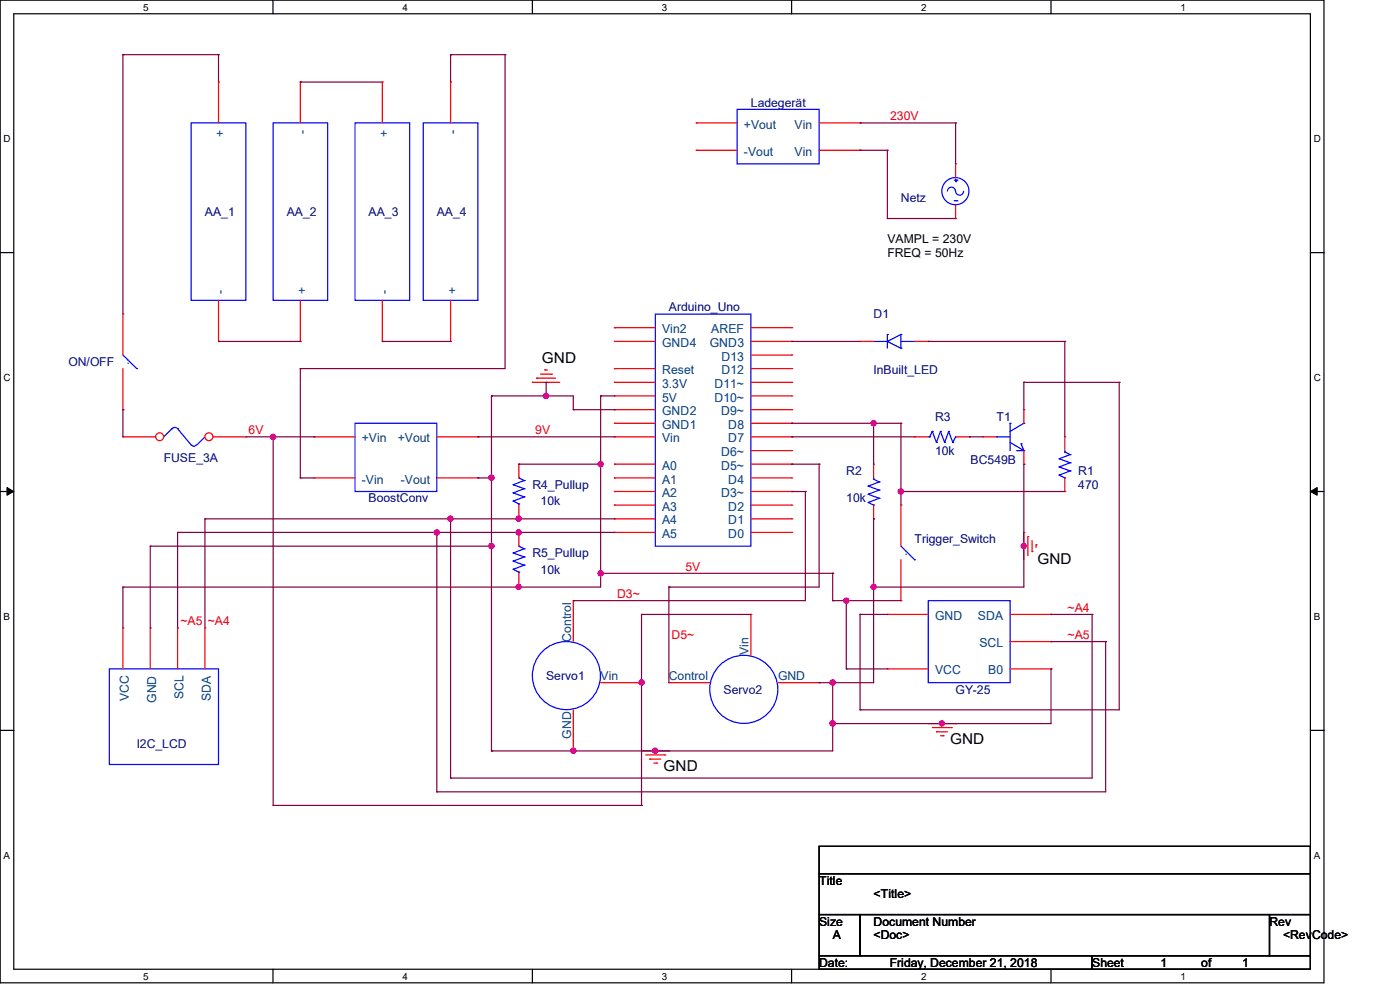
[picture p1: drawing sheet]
<svg xmlns="http://www.w3.org/2000/svg" width="297mm" height="210mm" viewBox="0 0 297 210" stroke-linecap="round" stroke-linejoin="round" font-family="sans-serif">
<path d="M0 0h280.9v208.5h-280.9zM2.9 2.9h275.1v202.7h-275.1z" fill="none" stroke="#000" stroke-width=".25"/>
<g fill="#fff">
<path d="M30.4 .3h1.1v2.4h-1.1z"/>
<path d="M30.4 205.9h1.1v2.3h-1.1z"/>
</g>
<path d="M57.9 0v2.9M57.9 205.6v2.9" fill="none" stroke="#000" stroke-width=".25"/>
<g fill="#fff">
<path d="M85.4 .3h1.1v2.4h-1.1z"/>
<path d="M85.4 205.9h1.1v2.3h-1.1z"/>
</g>
<path d="M112.9 0v2.9M112.9 205.6v2.9" fill="none" stroke="#000" stroke-width=".25"/>
<g fill="#fff">
<path d="M140.4 .3h1.2v2.4h-1.2z"/>
<path d="M140.4 205.9h1.2v2.3h-1.2z"/>
</g>
<path d="M167.9 0v2.9M167.9 205.6v2.9" fill="none" stroke="#000" stroke-width=".25"/>
<g fill="#fff">
<path d="M195.4 .3h1.2v2.4h-1.2z"/>
<path d="M195.4 205.9h1.2v2.3h-1.2z"/>
</g>
<path d="M223 0v2.9M223 205.6v2.9" fill="none" stroke="#000" stroke-width=".25"/>
<g fill="#fff">
<path d="M250.4 .3h1.2v2.4h-1.2z"/>
<path d="M250.4 205.9h1.2v2.3h-1.2z"/>
<path d="M.8 28.2h1.4v2.4h-1.4z"/>
<path d="M278.7 28.2h1.5v2.4h-1.5z"/>
<path d="M.8 78.9h1.4v2.3h-1.4z"/>
<path d="M278.7 78.9h1.5v2.3h-1.5z"/>
</g>
<path d="M0 53.6h2.9M278 53.6h2.9" fill="none" stroke="#000" stroke-width=".25"/>
<g fill="#fff">
<path d="M.8 129.6h1.3v2.3h-1.3z"/>
<path d="M278.7 129.6h1.4v2.3h-1.4z"/>
</g>
<path d="M0 104.3h2.9M278 104.3h2.9" fill="none" stroke="#000" stroke-width=".25"/>
<path d="M1.5 103.4l1.4 .9-1.4 .8zM278 104.3l1.4-.9v1.7z" fill="#000" stroke="#000" stroke-width=".21"/>
<g fill="#fff">
<path d="M.8 180.3h1.3v2.3h-1.3z"/>
<path d="M278.7 180.3h1.4v2.3h-1.4z"/>
</g>
<path d="M0 154.9h2.9M278 154.9h2.9M173.8 179.5h104.2v5.8h-104.2zM173.8 185.3h104.2v8.7h-104.2zM173.8 194h8.7v8.7h-8.7zM182.5 194h86.8v8.7h-86.8zM269.3 194h8.7v8.7h-8.7zM173.8 202.7h57.9v2.9h-57.9zM231.7 202.7h46.3v2.9h-46.3z" fill="none" stroke="#000" stroke-width=".25"/>
<g fill="none" stroke="#f00" stroke-width=".25">
<path d="M46.4 17.4h.1M46.4 17.4v8.7M95.6 17.4h.1M95.6 17.4v8.7M147.7 26.1h.1M147.7 31.9h.1M147.7 26.1h8.7M147.7 31.9h8.7M173.8 26.1h8.7M173.8 31.9h8.7M182.5 26.1h.1M182.5 31.9h.1"/>
<path d="M202.7 34.8h.1M202.7 34.8v2.9M202.7 46.4h.1M202.7 43.5v2.9M46.4 72.4h.1M46.4 63.7v8.7M95.6 72.4h.1M95.6 63.7v8.7M114.7 79.4h2.3M115.6 78.5h.1M115.6 78.5h.5M117 79.4h.1"/>
<path d="M130.3 78.2h.1M130.3 69.5h.1M130.3 72.4h.1M130.3 72.4h8.7M130.3 78.2h8.7M130.3 69.5h8.7M159.3 72.4h8.7M159.3 78.2h8.7M159.3 75.3h8.7M159.3 69.5h8.7M168 78.2h.1M168 75.3h.1"/>
<path d="M168 72.4h.1M168 69.5h.1M182.5 72.4h.1M182.5 72.4h2.8M194 72.4h2.9M196.9 72.4h.1M66.6 92.7h.1M66.6 92.7h8.7M92.7 92.7h8.7M101.4 92.7h.1M110.1 98.5h.1M110.1 98.5v2.9"/>
<path d="M112.9 81.1h.1M112.9 81.1h5.8M113.8 80.2h.1M113.8 80.2h4.1M130.3 92.7h.1M130.3 89.8h.1M130.3 84h.1M130.3 81.1h.1M130.3 86.9h.1M130.3 98.5h.1M130.3 81.1h8.7M130.3 92.7h8.7"/>
<path d="M130.3 89.8h8.7M130.3 84h8.7M130.3 86.9h8.7M130.3 98.5h8.7M159.3 81.1h8.7M159.3 92.7h8.7M159.3 89.8h8.7M159.3 84h8.7M159.3 86.9h8.7M159.3 98.5h8.7M159.3 95.6h8.7M168 98.5h.1"/>
<path d="M168 95.6h.1M168 92.7h.1M168 89.8h.1M168 86.9h.1M168 84h.1M168 81.1h.1M194 92.7h.1M194 92.7h2.9M202.7 92.7h2.9M205.6 92.7h.1M208.5 92.7h.1M208.5 92.7h2.9"/>
<path d="M217.2 98.5h.1M217.2 86.9h.1M217.2 86.9v2.9M217.2 95.6v2.9M66.6 101.4h.1M66.6 101.4h8.7M92.7 101.4h8.7M101.4 101.4h.1M110.1 110.1h.1M110.1 112.9h.1M110.1 107.1v3M110.1 112.9v3"/>
<path d="M130.3 101.4h.1M130.3 104.3h.1M130.3 107.1h.1M130.3 110.1h.1M130.3 112.9h.1M130.3 112.9h8.7M130.3 110.1h8.7M130.3 107.1h8.7M130.3 104.3h8.7M130.3 101.4h8.7M159.3 112.9h8.7M159.3 110.1h8.7"/>
<path d="M159.3 107.1h8.7M159.3 104.3h8.7M159.3 101.4h8.7M168 112.9h.1M168 110.1h.1M168 107.1h.1M168 104.3h.1M168 101.4h.1M217.2 112.9h.1M217.2 112.9v5.8M218.1 113.8h.1M218.1 113.8v4.1"/>
<path d="M218.9 117h.1M218.9 114.7v2.3M219.8 115.6h.1M219.8 115.6v.5M110.1 124.5h.1M110.1 121.6v2.9M188.3 130.3h.1M188.3 130.3h8.6M214.3 130.3h8.7M214.3 136.1h8.7M223 136.1h.1M223 130.3h.1"/>
<path d="M136.1 159.3h5.8M141.9 159.3h.1M188.3 141.9h.1M188.3 141.9h8.6M196.9 153.5h5.8M197.8 154.3h4M198.7 155.2h.1M198.7 155.2h2.3M199.5 156.1h.6M200.1 156.1h.1M201.8 154.3h.1M202.7 153.5h.1"/>
<path d="M214.3 141.9h8.7M223 141.9h.1M137 160.1h4.1M137.8 161h.1M137.8 161h2.4M138.7 161.9h.6M139.3 161.9h.1M141.1 160.1h.1"/>
</g>
<g fill="none" stroke="#00f" stroke-width=".25">
<path d="M40.6 26.1h11.6v37.6h-11.6zM89.8 26.1h11.6v37.6h-11.6zM156.4 23.2h17.4v11.6h-17.4zM202.4 38.2h.6M202.7 38.5h.1M202.7 38v.5M203 38.2h.1M202.4 42.6h.6M203 42.6h.1M204.4 40.6a.87 .87 0 0 1-.8 .8 .87 .87 0 0 1-.9-.8 .85 .85 0 0 0-.9-.9 .85 .85 0 0 0-.8 .9M139 66.6h20.3v49.3h-20.3zM185.3 72.4h3"/>
<path d="M188.3 72.4h.1M188.3 71h.1M188.3 71v2.9M188.3 72.4l2.8 1.5M191.1 73.9h.1M191.1 71h.1M191.1 72.4h2.9M191.1 71l-2.8 1.4M191.1 71v2.9M194 72.4h.1M36.5 90.9l.6-.2 .6 .2M36.5 90.9h.1"/>
<path d="M36.5 90.9l-1.7 1.8M37.7 90.9h.1M37.7 90.9l2.9 3.5M41.6 94.4a.58 .58 0 0 1-1 0M43.5 92.7h.1M43.5 92.7l-1.8 1.7M75.3 89.8h17.4v14.5h-17.4zM196.9 92.7h.3M197.2 92.7h.1M197.8 91.5h.1M197.8 91.5l-.6 1.2M197.8 91.5l.9 2.4"/>
<path d="M198.7 93.9h.1M199.5 91.5h.1M199.5 91.5l-.8 2.4M199.5 91.5l.9 2.4M200.4 93.9h.1M201.3 91.5h.1M201.3 91.5l-.9 2.4M201.3 91.5l.8 2.4M202.1 93.9h.1M202.7 92.7h.1M202.7 92.7l-.6 1.2M211.4 92.7h.1"/>
<path d="M211.4 92.7h2.9M214.3 89.8h.1M214.3 89.8v5.8M214.3 93.9l2.9 1.7M215.7 95.6h.1M215.7 95.6h1.5M216.6 94.1h.1M216.6 94.1l.6 1.5M217.2 95.6h.1M217.2 89.8h.1M217.2 89.8l-2.9 1.7M108.9 106.3h.1"/>
<path d="M108.9 104.6h.1M108.9 102.8h.1M108.9 119h.1M108.9 117.3h.1M108.9 106.3l1.2 .6M108.9 104.6l2.3 .8M108.9 102.8l2.3 .9M108.9 119l2.3 .9M108.9 117.3l2.3 .9M110.1 101.4h.1M110.1 106.9h.1M110.1 115.9h.1"/>
<path d="M110.1 101.4l1.1 .5M110.1 106.9v.2M110.1 115.9l1.1 .5M111.2 105.4h.1M111.2 103.7h.1M111.2 101.9h.1M111.2 119.9h.1M111.2 118.2h.1M111.2 116.4h.1M111.2 105.4l-2.3 .9M111.2 103.7l-2.3 .9M111.2 101.9l-2.3 .9"/>
<path d="M111.2 119.9l-2.3 .9M111.2 118.2l-2.3 .8M111.2 116.4l-2.3 .9M108.9 120.8h.1M108.9 120.8l1.2 .6M110.1 121.4h.1M110.1 121.4v.2M196.9 127.4h17.4v17.4h-17.4z"/>
<circle cx="202.7" cy="40.6" r="2.88"/>
</g>
<circle cx="33.9" cy="92.7" r=".84" fill="#fff" stroke="#f00" stroke-width=".25"/>
<path d="M26.1 92.7h.1M26.1 92.7h6.9" fill="none" stroke="#f00" stroke-width=".25"/>
<circle cx="44.3" cy="92.7" r=".84" fill="#fff" stroke="#f00" stroke-width=".25"/>
<g fill="none" stroke="#f00" stroke-width=".25">
<path d="M63.7 17.4h.1M63.7 17.4v8.7M81.1 17.4h.1M81.1 17.4v8.7M26.1 66.6h.1M26.1 66.6v8.7M26.1 78.2v8.7M63.7 72.4h.1M63.7 63.7v8.7M81.1 72.4h.1M81.1 63.7v8.7M26.1 86.9h.1"/>
<path d="M45.2 92.7h7M52.2 92.7h.1M185.3 98.5h.1M185.3 98.5v2.9M225.9 92.7h.1M225.9 92.7v2.9M185.3 110.1h.1M185.3 107.1v3M191.1 107.1h.1M191.1 107.1v8.8M191.1 118.7v8.7M225.9 104.3h.1"/>
<path d="M225.9 101.4v2.9M26.1 133.2h.1M26.1 133.2v8.7M31.9 133.2h.1M31.9 133.2v8.7M37.7 133.2h.1M37.7 133.2v8.7M43.5 133.2h.1M43.5 133.2v8.7M121.6 127.4h.1M121.6 127.4v8.7M159.3 130.3h.1"/>
<path d="M159.3 130.3v8.7M191.1 127.4h.1M121.6 159.3h.1M121.6 150.6v8.7M127.4 144.8h8.7M136.1 144.8h.1M141.9 144.8h.1M141.9 144.8h8.7M165.1 144.8h8.7M173.8 144.8h.1"/>
</g>
<g fill="none" stroke="#00f" stroke-width=".25">
<path d="M58 26.1h11.5v37.6h-11.5zM75.3 26.1h11.6v37.6h-11.6zM26.1 75.3l2.9 2.9M29 78.2h.1M224.7 97.3h.1M224.7 99.1h.1M224.7 97.3l2.3 .9M224.7 99.1l2.3 .8M225.9 95.9h.1M225.9 95.9l1.1 .5M225.9 95.6v.3M227 96.4h.1"/>
<path d="M227 98.2h.1M227 99.9h.1M227 96.4l-2.3 .9M227 98.2l-2.3 .9M227 99.9l-2.3 .9M184.2 103.1h.1M184.2 104.9h.1M184.2 106.6h.1M184.2 103.1l2.3 .9M184.2 104.9l2.3 .8M184.2 106.6l1.1 .5M185.3 107.1h.1"/>
<path d="M185.3 101.6h.1M185.3 101.6l1.2 .6M185.3 101.4v.2M186.5 102.2h.1M186.5 104h.1M186.5 105.7h.1M186.5 102.2l-2.3 .9M186.5 104l-2.3 .9M186.5 105.7l-2.3 .9M191.1 115.9l2.9 2.8M194 118.7h.1M224.7 100.8h.1"/>
<path d="M224.7 100.8l1.2 .6M225.9 101.4h.1M23.2 141.9h23.2v20.3h-23.2z"/>
<circle cx="120.2" cy="143.3" r="7.2"/>
<circle cx="157.8" cy="146.2" r="7.2"/>
</g>
<g fill="none" stroke="#800040" stroke-width=".25">
<path d="M26.1 11.6h.1M26.1 11.6h20.3M26.1 11.6v55M46.4 11.6h.1M46.4 11.6v5.8M63.7 17.4h.1M63.7 17.4h17.4M95.6 11.6h.1M95.6 11.6h11.5M95.6 11.6v5.8M107.1 11.6h.1M107.1 11.6v66.6h-43.4"/>
<path d="M182.5 26.1h.1M182.5 31.9h.1M182.5 26.1h20.2M182.5 31.9h5.8M188.3 31.9h.1M188.3 31.9v14.5M202.7 26.1h.1M202.7 26.1v8.7M188.3 46.4h.1M188.3 46.4h14.4M46.4 72.4h.1M46.4 72.4h17.3"/>
<path d="M63.7 78.2h.1M63.7 78.2v23.2M81.1 72.4h.1M81.1 72.4h14.5M168 72.4h.1M168 72.4h14.5M196.9 72.4h.1M196.9 72.4h29M225.9 72.4h.1M225.9 72.4v20.3M26.1 86.9h.1M26.1 86.9v5.8"/>
<path d="M52.2 92.7h14.4M58 92.7h.1M58 92.7v78.2M66.6 92.7h.1M101.4 92.7h.1M101.4 92.7h28.9M104.3 84h.1M104.3 84v75.3M104.3 84h17.3v2.9M110.1 98.5h.1M110.1 98.5h17.3M115.9 84h.1"/>
<path d="M115.9 81.1h.1M115.9 81.1v2.9M121.6 86.9h.1M121.6 86.9h8.7M127.4 84h.1M127.4 98.5h.1M127.4 84h2.9M127.4 84v40.5h-101.3M130.3 86.9h.1M168 98.5h.1M168 89.8h.1M168 92.7h.1"/>
<path d="M168 92.7h26M168 98.5h5.8M168 89.8h23.1M173.8 98.5h.1M173.8 98.5v26h-31.9M185.3 89.8h.1M185.3 89.8v8.7M191.1 89.8h.1M191.1 89.8v17.3M205.6 92.7h.1M205.6 92.7h2.9M217.2 98.5h.1"/>
<path d="M217.2 81.1h.1M217.2 98.5v26h-31.9M217.2 81.1v5.8M217.2 81.1h20.2M237.4 81.1h.1M237.4 81.1v69.5h-54.9M31.9 115.9h.1M31.9 115.9v17.3M31.9 115.9h72.4M37.7 112.9h.1M37.7 112.9h92.6M37.7 112.9v20.3"/>
<path d="M43.5 110.1h.1M43.5 110.1h86.8M43.5 110.1v23.1M63.7 101.4h.1M63.7 101.4h2.9M92.7 112.9h.1M92.7 112.9v55.1M95.6 110.1h.1M95.6 110.1v55M101.4 101.4h.1M101.4 101.4h2.9M104.3 115.9h.1"/>
<path d="M110.1 110.1h.1M110.1 112.9h.1M168 104.3h.1M168 104.3h2.9M170.9 104.3h.1M170.9 104.3v23.1h-49.3M185.3 110.1h.1M185.3 110.1v34.7h-11.5M191.1 104.3h.1M191.1 104.3h34.8M217.2 115.9h.1M26.1 124.5h.1"/>
<path d="M26.1 124.5v8.7M110.1 124.5h.1M121.6 127.4h.1M127.4 121.6h.1M127.4 121.6h49.3M136.1 130.3h.1M136.1 130.3h23.2M136.1 130.3v40.6M141.9 124.5h.1M141.9 124.5v20.3M176.7 121.6h.1M176.7 127.4h.1"/>
<path d="M176.7 127.4h14.4M176.7 121.6v5.8M179.5 127.4h.1M179.5 127.4v14.5M182.5 130.3h.1M182.5 130.3h5.8M182.5 130.3v20.3M185.3 124.5h.1M223 130.3h.1M223 136.1h.1M223 130.3h8.7M223 136.1h11.6"/>
<path d="M231.7 130.3h.1M231.7 130.3v34.8h-136.1M234.6 136.1h.1M234.6 136.1v31.9h-141.9M104.3 159.3h.1M121.6 159.3h.1M136.1 144.8h.1M139 159.3h.1M173.8 144.8h.1M176.7 144.8h.1M176.7 153.5h.1M176.7 144.8v14.5h-72.4"/>
<path d="M179.5 141.9h.1M179.5 141.9h8.8M182.5 150.6h.1M199.8 153.5h.1M223 141.9h.1M223 141.9v11.6h-46.3M58 170.9h.1M58 170.9h78.1M92.7 168h.1M95.6 165.1h.1M136.1 170.9h.1"/>
</g>
<g fill="#f0f" stroke="#f0f" stroke-width=".25">
<circle cx="115.8" cy="84" r=".55"/>
<circle cx="104.3" cy="101.3" r=".56"/>
<circle cx="104.3" cy="115.8" r=".56"/>
<circle cx="121.6" cy="159.3" r=".55"/>
<circle cx="139" cy="159.3" r=".55"/>
<circle cx="179.5" cy="127.4" r=".55"/>
<circle cx="176.6" cy="144.8" r=".56"/>
<circle cx="110" cy="110" r=".55"/>
<circle cx="185.3" cy="89.8" r=".55"/>
<circle cx="110" cy="112.9" r=".55"/>
<circle cx="185.3" cy="124.5" r=".55"/>
<circle cx="217.2" cy="115.8" r=".55"/>
<circle cx="176.6" cy="153.5" r=".56"/>
<circle cx="199.8" cy="153.5" r=".55"/>
<circle cx="191.1" cy="104.2" r=".56"/>
<circle cx="127.4" cy="121.6" r=".55"/>
<circle cx="127.4" cy="98.5" r=".55"/>
<circle cx="136.1" cy="144.8" r=".55"/>
<circle cx="57.9" cy="92.7" r=".55"/>
<circle cx="95.5" cy="110" r=".55"/>
<circle cx="92.7" cy="112.9" r=".55"/>
<circle cx="110" cy="124.5" r=".55"/>
</g>
<g font-size="3.2">
<text x="115" y="77">GND</text>
<text x="220.1" y="119.5">GND</text>
<text x="201.6" y="157.8">GND</text>
<text x="140.8" y="163.6">GND</text>
</g>
<g font-size="2.6" fill="#000080">
<text x="159.3" y="22.6">Ladegerät</text>
<text x="43.5" y="45.8">AA_1</text>
<text x="60.8" y="45.8">AA_2</text>
<text x="78.2" y="45.8">AA_3</text>
<text x="92.7" y="45.8">AA_4</text>
<text x="191.1" y="42.9">Netz</text>
<text x="141.9" y="66">Arduino_Uno</text>
<text x="185.3" y="67.5">D1</text>
<text x="14.5" y="77.6">ON/OFF</text>
<text x="185.3" y="79.4">InBuilt_LED</text>
<text x="198.4" y="89.2">R3</text>
<text x="211.4" y="89.2">T1</text>
<text x="34.8" y="97.9">FUSE_3A</text>
<text x="179.5" y="100.8">R2</text>
<text x="198.4" y="96.5">10k</text>
<text x="205.9" y="98.5">BC549B</text>
<text x="228.8" y="100.8">R1</text>
<text x="78.2" y="106.6">BoostConv</text>
<text x="112.9" y="103.7">R4_Pullup</text>
<text x="114.7" y="107.2">10k</text>
<text x="179.5" y="106.6">10k</text>
<text x="228.8" y="103.7">470</text>
<text x="112.9" y="118.2">R5_Pullup</text>
<text x="194" y="115.3">Trigger_Switch</text>
<text x="114.7" y="121.7">10k</text>
<text x="115.9" y="144.2">Servo1</text>
<text x="153.5" y="147.1">Servo2</text>
<text x="202.7" y="147.1">GY-25</text>
<text x="29" y="158.7">I2C_LCD</text>
</g>
<g font-size="2.6" fill="#004080">
<text x="47.6" y="29" transform="rotate(-90 47.6 29)">+</text>
<text x="64.9" y="28.4" transform="rotate(-90 64.9 28.4)">-</text>
<text x="82.3" y="29" transform="rotate(-90 82.3 29)">+</text>
<text x="96.8" y="28.4" transform="rotate(-90 96.8 28.4)">-</text>
<text x="157.8" y="27.3">+Vout</text>
<text x="168.6" y="27.3">Vin</text>
<text x="157.8" y="33.1">-Vout</text>
<text x="168.6" y="33.1">Vin</text>
<text x="47.6" y="62.3" transform="rotate(-90 47.6 62.3)">-</text>
<text x="64.9" y="62.3" transform="rotate(-90 64.9 62.3)">+</text>
<text x="82.3" y="62.3" transform="rotate(-90 82.3 62.3)">-</text>
<text x="96.8" y="62.3" transform="rotate(-90 96.8 62.3)">+</text>
<text x="140.5" y="70.7">Vin2</text>
<text x="150.9" y="70.7">AREF</text>
<text x="27.3" y="77.5" transform="rotate(-90 27.3 77.5)">..</text>
<text x="140.5" y="73.6">GND4</text>
<text x="150.6" y="73.6">GND3</text>
<text x="153.1" y="76.5">D13</text>
<text x="140.5" y="82.3">3.3V</text>
<text x="140.5" y="79.4">Reset</text>
<text x="151.6" y="82.3">D11~</text>
<text x="153.1" y="79.4">D12</text>
<text x="140.5" y="85.2">5V</text>
<text x="140.5" y="88.1">GND2</text>
<text x="151.6" y="85.2">D10~</text>
<text x="153" y="88.1">D9~</text>
<text x="76.7" y="93.9">+Vin</text>
<text x="84.4" y="93.9">+Vout</text>
<text x="140.5" y="93.9">Vin</text>
<text x="140.5" y="91">GND1</text>
<text x="154.5" y="93.9">D7</text>
<text x="154.5" y="91">D8</text>
<text x="140.5" y="99.7">A0</text>
<text x="153" y="99.7">D5~</text>
<text x="153" y="96.8">D6~</text>
<text x="76.7" y="102.6">-Vin</text>
<text x="85" y="102.6">-Vout</text>
<text x="140.5" y="102.6">A1</text>
<text x="140.5" y="105.5">A2</text>
<text x="153" y="105.5">D3~</text>
<text x="154.5" y="102.6">D4</text>
<text x="140.5" y="108.3">A3</text>
<text x="140.5" y="111.3">A4</text>
<text x="154.5" y="111.3">D1</text>
<text x="154.5" y="108.3">D2</text>
<text x="140.5" y="114.1">A5</text>
<text x="154.5" y="114.1">D0</text>
<text x="192.4" y="118" transform="rotate(-90 192.4 118)">..</text>
<text x="198.4" y="131.5">GND</text>
<text x="207.5" y="131.5">SDA</text>
<text x="121.2" y="136.1" transform="rotate(-90 121.2 136.1)">Control</text>
<text x="207.8" y="137.3">SCL</text>
<text x="158.8" y="139" transform="rotate(-90 158.8 139)">Vin</text>
<text x="198.4" y="143.1">VCC</text>
<text x="209.7" y="143.1">B0</text>
<text x="27.3" y="148.8" transform="rotate(-90 27.3 148.8)">VCC</text>
<text x="33.1" y="149.1" transform="rotate(-90 33.1 149.1)">GND</text>
<text x="38.9" y="148.4" transform="rotate(-90 38.9 148.4)">SCL</text>
<text x="44.7" y="148.7" transform="rotate(-90 44.7 148.7)">SDA</text>
<text x="127.4" y="144.2">Vin</text>
<text x="141.9" y="144.2">Control</text>
<text x="165.1" y="144.2">GND</text>
<text x="121.2" y="156.7" transform="rotate(-90 121.2 156.7)">GND</text>
</g>
<g font-size="2.6" fill="#f00">
<text x="188.8" y="25.5">230V</text>
<text x="52.7" y="92.1">6V</text>
<text x="113.5" y="92.1">9V</text>
<text x="145.4" y="121">5V</text>
<text x="130.9" y="126.8">D3~</text>
<text x="226.5" y="129.8">~A4</text>
<text x="38.3" y="132.6">~A5</text>
<text x="44.1" y="132.6">~A4</text>
<text x="142.5" y="135.5">D5~</text>
<text x="226.5" y="135.5">~A5</text>
</g>
<g font-size="2.6">
<text x="188.3" y="51.6">VAMPL = 230V</text>
<text x="188.3" y="54.5">FREQ = 50Hz</text>
<text x="173.8" y="187.7">Title</text>
<text x="185.3" y="190.6">&lt;Title&gt;</text>
<text x="173.8" y="196.3">Size</text>
<text x="185.3" y="196.3">Document Number</text>
<text x="269.3" y="196.3">Rev</text>
<text x="176.7" y="199.3">A</text>
<text x="185.3" y="199.3">&lt;Doc&gt;</text>
<text x="272.2" y="199.3">&lt;RevCode&gt;</text>
<text x="173.8" y="205.1">Date:</text>
<text x="188.8" y="205.1">Friday, December 21, 2018</text>
<text x="231.7" y="205.1">Sheet</text>
<text x="246.2" y="205.1">1</text>
<text x="254.8" y="205.1">of</text>
<text x="263.5" y="205.1">1</text>
</g>
<g font-size="2.1">
<text x="30.4" y="2.2">5</text>
<text x="85.4" y="2.2">4</text>
<text x="140.4" y="2.2">3</text>
<text x="195.4" y="2.2">2</text>
<text x="250.4" y="2.2">1</text>
<text x=".8" y="30.1">D</text>
<text x="278.7" y="30.1">D</text>
<text x=".8" y="80.8">C</text>
<text x="278.7" y="80.8">C</text>
<text x=".8" y="131.5">B</text>
<text x="278.7" y="131.5">B</text>
<text x=".8" y="182.2">A</text>
<text x="278.7" y="182.2">A</text>
<text x="30.4" y="207.8">5</text>
<text x="85.4" y="207.8">4</text>
<text x="140.4" y="207.8">3</text>
<text x="195.4" y="207.8">2</text>
<text x="250.4" y="207.8">1</text>
</g>
</svg>
